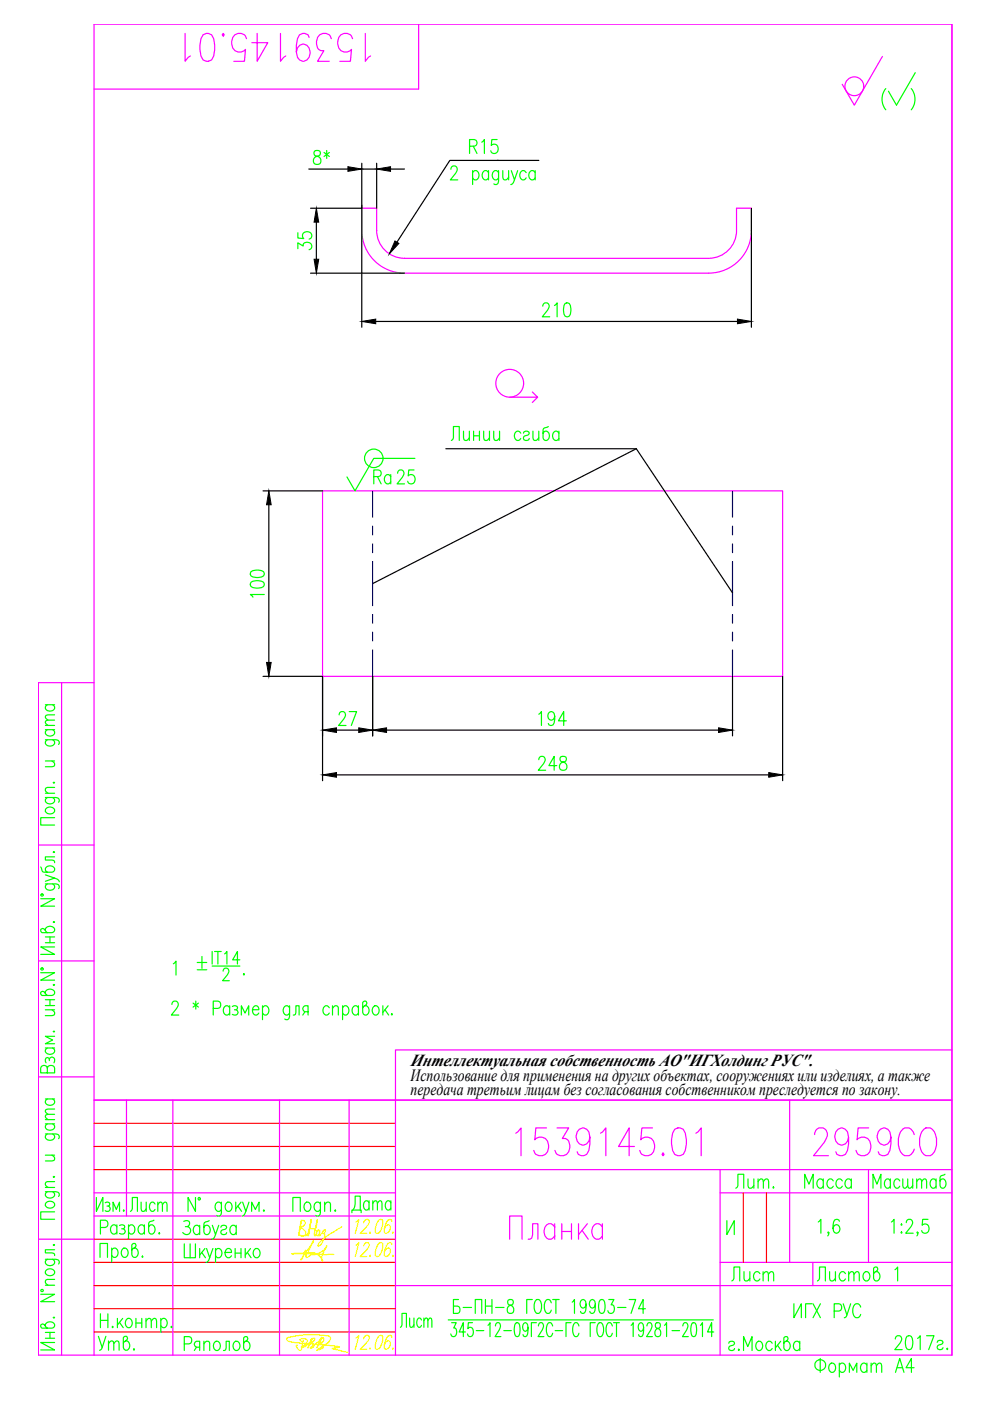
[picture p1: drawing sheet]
<svg xmlns="http://www.w3.org/2000/svg" width="210mm" height="297mm" viewBox="0 0 210 297" stroke-linecap="round" stroke-linejoin="round" font-family="sans-serif">
<g fill="none" stroke="#f0f" stroke-width=".25">
<path d="M88.8 5.1v13.8h-68.9M187.1 12l-6 10.3-2.5-4.4M201.8 5.1v282.2M85.8 57.9h64.5M85.8 57.9a9.1 9.1 0 0 1-9.1-9v-4.7h3.2v4.7a5.9 5.9 0 0 0 5.9 5.9h64.5a5.9 5.9 0 0 0 5.9-5.9v-4.7h3.1v4.7a9 9 0 0 1-9 9M112.9 83.1l1.1 1.1h-5.9M114 84.2l-1.1 1.1M68.4 104.1h97.5v39.3h-97.5zM13.1 144.7v142.6M19.9 144.7h-11.8v142.6h193.7M8.1 179.2h11.8M8.1 203.7h11.8"/>
<path d="M8.1 228.3h11.8M19.9 233.2h181.9M26.8 233.2v24.6M36.7 233.2v54.1M59.3 233.2v54.1M74 233.2v54.1M167.4 233.2v34.4M201.8 222.6h-117.9v64.7M19.9 257.8h64M19.9 252.9h64M83.9 248h117.9M152.7 252.9h49.1"/>
<path d="M152.7 248v39.3M184.1 248v19.6M8.1 262.7h11.8M83.9 272.6h117.9M152.7 267.6h49.1M19.9 287.3v-282.2h181.9v282.2"/>
<circle cx="181.1" cy="18.3" r="2"/>
<circle cx="108.1" cy="81.3" r="2.95"/>
</g>
<g fill="none" stroke="#00f" stroke-width=".25">
<path d="M79 104.1v5.6M79 111.6v1.8M79 115.3v1.9M79 119v9.4M155.3 104.1v5.6M155.3 111.6v1.8M155.3 115.3v1.9M155.3 119v9.4M79 130.3v1.9M79 134v1.9M79 137.8v5.6M155.3 130.3v1.9"/>
<path d="M155.3 134v1.9M155.3 137.8v5.6"/>
</g>
<g fill="none" stroke="#000" stroke-width=".25">
<path d="M65.5 35.8h8.3M76.7 34.6v34.8M76.7 35.8h3.2M79.9 34.6v9.6M82.8 35.8h3M105.4 34h8.8M105.6 34h-10.2l-11.2 17.3M65.8 44.2h10.9M65.8 57.9h20M159.3 44.2v25.2M79.7 68.2h76.7M94.5 95.1h40.4l20.4 30.6"/>
<path d="M134.9 95.1l-55.9 28.6M55.8 104.1h12.6M57 107v33.4M55.8 143.4h12.6v22.1M79 143.4v12.6M82 154.8h70.4M155.3 143.4v12.6M165.9 143.4v22.1M71.3 164.3h91.7"/>
</g>
<g fill="#000" stroke="#000" stroke-width=".21">
<path d="M73.8 35.3l2.9 .5-2.9 .5zM79.9 35.8l2.9-.5v1zM67.1 44.2l.5 2.9h-1zM66.6 55h1l-.5 2.9zM83.7 51.1l.9 .5-2.1 2.2zM76.7 68.2l3-.5v.9zM156.4 67.7l2.9 .5-2.9 .4zM57 104.1l.5 2.9h-1zM56.5 140.4h1l-.5 3zM76.1 154.3l2.9 .5-2.9 .5zM79 154.8l3-.5v1zM152.4 154.3l2.9 .5-2.9 .5z"/>
<path d="M68.4 164.3l2.9-.5v1zM163 163.8l2.9 .5-2.9 .5z"/>
</g>
<g fill="none" stroke="#0f0" stroke-width=".25">
<path d="M95.6 35.9l.2-.6 .7-.1a.93 .93 0 0 1 .1 1.5l-1.1 1.4h1.6M99.6 31h1a.72 .72 0 0 0 .5-.7 .72 .72 0 0 0-.5-.7h-1v2.9M100.2 36.6a.65 .65 0 0 1 .6-.5 .65 .65 0 0 1 .6 .5 .98 .98 0 0 1-.7 1.5l-.5-.4M100.2 36.2v2.9M100.3 31l.8 1.5M102.1 30.1l.6-.5v2.9M103.6 36.6l-.5-.4a.99 .99 0 0 0-.9 1 .99 .99 0 0 0 .9 .9l.5-.4M103.6 36.2v1.9M105.4 29.6h-1.1l-.1 1.2a.86 .86 0 0 1 1-.1 .86 .86 0 0 1 .4 1 .8 .8 0 0 1-.6 .8 .8 .8 0 0 1-.9-.5M105.7 36.6l-.4-.4a.99 .99 0 0 0-.9 1 .99 .99 0 0 0 .9 .9l.4-.4M105.7 36.2l-.1 2.6-.3 .3-.6-.1M106.6 36.2l.1 1.8 .6 .1 .5-.5"/>
<path d="M107.8 36.2v1.9M108.4 36.2l.7 1.9 .7-1.9M109.1 38.1l-.5 .9-.3 .1M111.6 36.6l-.5-.4a.99 .99 0 0 0-.9 1 .99 .99 0 0 0 .9 .9l.5-.4M113.5 36.6l-.5-.4a.99 .99 0 0 0-.9 1 .99 .99 0 0 0 .9 .9l.5-.4M113.5 36.2v1.9M87.8 99.6h-1.1l-.1 1.3a.96 .96 0 0 1 1.5 .5 .96 .96 0 0 1-1.1 1.2l-.3-.1-.3-.5M88 97.2h-8.8l-3.9 6.9-1.7-3M9.6 156.8l2.7 .1 .3 .4-.2 .5M9.6 154.7h2M9.6 153.8h2M9.6 149.4h2"/>
<path d="M10 156.8l-.2 .3a.79 .79 0 0 0 0 .9 .79 .79 0 0 0 .9 .2 .8 .8 0 0 0 .9-.9l-.4-.5M10 154.7a.66 .66 0 0 0-.4 .6 .66 .66 0 0 0 .4 .6 .89 .89 0 0 0 1.1 .1 .89 .89 0 0 0 .3-1.1l-.2-.2M10 149.4a.66 .66 0 0 0-.4 .6 .66 .66 0 0 0 .4 .7 .89 .89 0 0 0 1.1 0 .89 .89 0 0 0 .3-1.1l-.2-.2M11.6 152.7l-1.8 .1-.2 .4 .6 .6M11.6 151.6l-1.8 .1-.2 .4 .6 .6M9.6 169.1l2.7 .1a.57 .57 0 0 1 .1 .9M9.6 168.2h2M9.6 161.3h2M9.8 171.4a1.04 1.04 0 0 1 1.1-.3 1.04 1.04 0 0 1 .7 .9 1.04 1.04 0 0 1-1.1 .6 1.04 1.04 0 0 1-.9-.9zM10 169.1l-.1 .1a.61 .61 0 0 0-.3 .6 .61 .61 0 0 0 .4 .5 .98 .98 0 0 0 1.6-.8l-.4-.4M11 161.3l.6 .6-.2 .6-1.8 .1M11.3 165.9l.1-.1 .2 .1z"/>
<path d="M11.6 173.4h-3v1.5h3M11.6 166.9l-1.8 .2-.2 .5 .6 .6M8.6 190.5h3l-3 1.6h3M8.6 183.8l.4 1 2 .1a.64 .64 0 0 0 .6-.5 .64 .64 0 0 0-.4-.7 .89 .89 0 0 0-1.1-.1 .89 .89 0 0 0-.3 1.1l.2 .2M8.7 189.6h.4v.3h-.4zM9.6 197.3a.98 .98 0 0 1 1-.9 .98 .98 0 0 1 1 .9l-.6 .4h-2.1l-.3-.3v-.3l.4-.3 .3 .2 .7 .7M9.6 187.4l2.7 .1 .3 .4-.2 .5M9.6 185.5l2 .7-2 .6M9.6 198.6h2M9.6 199.9h2M10 187.4l-.2 .2a.79 .79 0 0 0 0 .9 .79 .79 0 0 0 .9 .3 .8 .8 0 0 0 .9-.9l-.4-.5M10.6 198.6v1.3"/>
<path d="M11.3 195.5h.3l-.2 .1zM11.3 180.7l.1-.2 .2 .2zM11.6 186.2l.5 .2 .5 .6M11.6 181.7h-2v.6l1.8 .2 .2 .4M8.6 206.2h3l-3 1.6h3M8.7 205.3h.4v.3h-.4zM9.6 210.6a.99 .99 0 0 1 1-.9 .99 .99 0 0 1 1 .9l-.6 .5h-2.1l-.3-.4v-.3l.4-.2 .3 .1 .7 .8M9.6 214.1h2M9.6 212h2M9.6 213.2h2M10.6 212v1.2M11 214.1l.6 .6-.2 .5-1.8 .1"/>
<path d="M11.3 218.7h.3l-.2 .1zM11.3 208.8h.3l-.2 .1zM11.6 200.8h-3l3 1.5h-3M11.6 219.7h-2l1.6 .8-1.6 .8h2M36.4 213l.3-.6 .6-.1a.92 .92 0 0 1 .2 1.5l-1.2 1.4h1.6M36.8 204.3l.5-.5v2.9M40.9 212.7l1.2 .8M41.5 212.3v1.6M41.8 204.1h2M41.8 205.6h2M42.1 212.7l-1.2 .8M42.8 202.8v2.5"/>
<path d="M45 204.8h5.9M45 201.7v2.7M45.2 213.8h1a.8 .8 0 0 0 .6-.8 .8 .8 0 0 0-.6-.7h-1v2.9M45.5 201.7h1.4M46.2 201.7v2.7M47.3 205.9l.1-.4 .3-.2 .6 .1a.87 .87 0 0 1-.1 1.3l-1 1.2h1.4M47.6 202.2l.5-.5v2.7M48.7 213.7l-.5-.5a.99 .99 0 0 0-.9 1 .99 .99 0 0 0 .9 1l.5-.4M48.7 213.2v2M49.3 213.4a.7 .7 0 0 1 1.1 .3l-.1 .2-.6 .2M50 214.1a.57 .57 0 0 1 .5 .5 .57 .57 0 0 1-.5 .6l-.7-.1M50.9 203.5h-1.6l1-1.8v2.7"/>
<path d="M51.2 215.2v-2l.8 1.6 .7-1.6v2M51.7 206.4l.1 .2-.1 .1zM53.5 214.1h1.4a.65 .65 0 0 0-.4-.8 .65 .65 0 0 0-.9 .4 .98 .98 0 0 0 .8 1.5l.5-.4M55.7 213.7l.4-.5a.99 .99 0 0 1 .9 1 .99 .99 0 0 1-.9 1l-.4-.4M55.7 213.2v3M61.4 213.7l-.1-.2a.56 .56 0 0 0-.9-.1 1.04 1.04 0 0 0-.3 1.1 1.04 1.04 0 0 0 .8 .7l.5-.4M61.4 213.2l-.1 2.7a.57 .57 0 0 1-.9 .2M62.2 215.2l.4-.1 .1-1.9h.7v2M64.7 214.5l-.5 .7M65.3 214.5l-.9-.1a.66 .66 0 0 1 .3-1.2h.6v2M69.8 213.7l-.4-.5a.99 .99 0 0 0-.9 1 .99 .99 0 0 0 .9 1l.4-.4M70.5 213.8l.6-.6 .5 .2 .1 1.8"/>
<path d="M70.5 213.2v2M72.6 213.7l.5-.5a.99 .99 0 0 1 .9 1 .99 .99 0 0 1-.9 1l-.5-.4M72.6 213.2v3M76 213.7l-.4-.5a.99 .99 0 0 0-1 1 .99 .99 0 0 0 1 1l.4-.4M76 213.2v2M77.4 213.2a.99 .99 0 0 1 .9 1 .99 .99 0 0 1-.9 1l-.5-.6v-2.1l.3-.2h.4l.2 .4-.1 .3-.8 .7M79.3 213.4l.2-.2a.99 .99 0 0 1 .9 1 .99 .99 0 0 1-.9 1 1.15 1.15 0 0 1-.2-1.8zM81.2 213.2v2M81.6 214.1l.8 1.1M82.3 213.2l-1.1 1.4M83.1 214.9l.1 .2-.1 .1-.1-.1zM9.6 222.2h2"/>
<path d="M9.6 238.3h2M9.6 237.4h2M9.6 233h2M10 238.3a.66 .66 0 0 0-.4 .6 .66 .66 0 0 0 .4 .6 .89 .89 0 0 0 1.1 .1 .89 .89 0 0 0 .3-1.1l-.2-.2M10 233a.66 .66 0 0 0-.4 .6 .66 .66 0 0 0 .4 .6 .89 .89 0 0 0 1.1 .1 .89 .89 0 0 0 .3-1.1l-.2-.2M10 226.5a.72 .72 0 0 0-.7-.6 .72 .72 0 0 0-.7 .6v1h3v-1a.8 .8 0 0 0-.8-.6 .8 .8 0 0 0-.8 .6v1M10 222.2l-.4 .4a.99 .99 0 0 0 1 .9 .99 .99 0 0 0 1-.9l-.4-.4M10.5 224.6a.57 .57 0 0 1 .5-.5 .57 .57 0 0 1 .6 .5l-.2 .7M10.5 224.9l-.2-.6-.3-.1a.7 .7 0 0 0-.2 1.1M11.6 236.3l-1.8 .1-.2 .4 .6 .6M11.6 235.1l-1.8 .1-.2 .5 .6 .6M9.6 252.7l2.7 .1a.57 .57 0 0 1 .1 .9"/>
<path d="M9.6 240.4l2.7 .1 .3 .4-.2 .5M9.6 251.8h2M9.6 244.9h2M9.8 255a1.04 1.04 0 0 1 1.1-.3 1.04 1.04 0 0 1 .7 .9 1.04 1.04 0 0 1-1.1 .5 1.04 1.04 0 0 1-.9-.9zM10 252.7l-.1 .1a.61 .61 0 0 0-.3 .6 .61 .61 0 0 0 .4 .5 .98 .98 0 0 0 1.6-.8l-.4-.4M10 240.4l-.2 .2a.79 .79 0 0 0 0 1 .79 .79 0 0 0 .9 .2 .8 .8 0 0 0 .9-.9l-.4-.5M11 244.9l.6 .6-.2 .5-1.8 .1M11.3 249.5l.1-.1 .2 .1zM11.6 256.9h-3v1.6h3M11.6 250.5l-1.8 .1-.2 .6 .6 .6M20.4 253.9v2.9l1.4-2.9v2.9M22.3 255a.59 .59 0 0 1 1 .3l-.1 .3-.5 .1"/>
<path d="M23 255.7a.6 .6 0 0 1 .4 .6 .6 .6 0 0 1-.4 .5l-.7-.1M24 256.8v-1.9l.7 1.5 .6-1.5v1.9M24.8 259.7v1.9M27.3 259.7v2.9M30.6 259.7v1.9M32.6 258.7l-1 .4-.1 2a.64 .64 0 0 0 .6 .6 .64 .64 0 0 0 .7-.5 .89 .89 0 0 0 0-1.1 .89 .89 0 0 0-1.1-.3l-.2 .3M39 258.9l.7-.1a.61 .61 0 0 1 .4 1l-.4 .3a.88 .88 0 0 1 .5 1.4 .88 .88 0 0 1-1.5-.2M41.4 253.9v2.9l-1.5-2.9v2.9M42.1 254h.3v.4h-.3zM42.3 259.8v2M44.4 258.8l-1.1 .4-.1 2a.63 .63 0 0 0 .6 .6 .63 .63 0 0 0 .7-.5 .89 .89 0 0 0 0-1.1 .89 .89 0 0 0-1-.3l-.3 .3M45 259.8l.7 2 .7-2"/>
<path d="M46.9 255.3l-.2-.3a.79 .79 0 0 0-.9 .1 .79 .79 0 0 0-.2 .9 .8 .8 0 0 0 .9 .8l.4-.4M46.9 254.9l-.1 2.6-.3 .3-.6-.1M48.1 255a.63 .63 0 0 1 1 .3 .98 .98 0 0 1-.8 1.5 1.16 1.16 0 0 1-.2-1.8zM50 254.9v1.9M50.1 259.8v2M50.4 255.7l.8 1.1M51.1 254.9l-1.1 1.4M51.4 254.9l.7 1.9 .7-1.9M52.1 256.8l-.4 .9-.4 .1M53.4 256.8v-1.9l.7 1.5 .8-1.5v1.9M55.9 256.6v.2l-.1-.1zM62.1 256.8v-2.9h1.6v2.9"/>
<path d="M64.8 255a.62 .62 0 0 1 1 .3 .98 .98 0 0 1-.8 1.5 1.15 1.15 0 0 1-.2-1.8zM67.9 255.3l-.2-.3a.79 .79 0 0 0-.9 .1 .79 .79 0 0 0-.2 .9 .8 .8 0 0 0 .9 .8l.4-.4M67.9 254.9l-.1 2.6-.3 .3-.6-.1M68.8 255.4l.6-.5 .6 .1 .1 1.8M68.8 254.9v1.9M154.1 258.8v3l1.6-3v3M173.5 259.1l.5-.6v3M178 258.9l-.1-.2-.6-.2a1.6 1.6 0 0 0-.7 2l.1 .5a.66 .66 0 0 0 .7 .5 .66 .66 0 0 0 .6-.5 .84 .84 0 0 0-.1-1 .84 .84 0 0 0-.9-.2l-.4 .7M189 259.1l.6-.6v3M191.1 259.5l.2 .1-.2 .2-.1-.2zM192.2 259.2l.2-.5 .7-.2a.92 .92 0 0 1 .1 1.6l-1.2 1.4h1.6M196.8 258.5h-1.2l-.1 1.3a.86 .86 0 0 1 1.1-.2 .86 .86 0 0 1 .4 1 .8 .8 0 0 1-.7 .9 .8 .8 0 0 1-.9-.6"/>
<path d="M8.6 274.4h3l-3 1.6h3M8.7 273.5h.4v.3h-.4zM9.6 267l2.7 .1 .3 .3-.2 .6M9.6 272.5h2M9.8 269.4a1.04 1.04 0 0 1 1.1-.4 1.04 1.04 0 0 1 .7 .9 1.04 1.04 0 0 1-1.1 .6 1.04 1.04 0 0 1-.9-.9zM10 267l-.2 .2a.79 .79 0 0 0 0 .9 .79 .79 0 0 0 .9 .2 .8 .8 0 0 0 .9-.9l-.4-.4M11.3 279.4l.1-.2 .2 .2zM11.3 264h.3l-.2 .1zM11.6 271.3l-1.8 .1-.2 .5 .6 .6M11.6 265h-2v.6l1.8 .2 .2 .4M21.2 266.6v-3h1.6v3M21.3 260.3h1a.8 .8 0 0 0 .6-.8 .8 .8 0 0 0-.6-.8h-1v2.9"/>
<path d="M21.3 278.5v3M21.3 279.9h1.6M22.9 278.5v3M23.7 265l.4-.4a.99 .99 0 0 1 .9 1 .99 .99 0 0 1-.9 1l-.4-.4M23.7 264.6v3M24.8 260.1a.66 .66 0 0 0-.6-.4 .66 .66 0 0 0-.7 .4 .89 .89 0 0 0 0 1.1 .89 .89 0 0 0 1.1 .3l.2-.3M24.9 279.5v2M26 279.5l-1.1 1.4M26 264.8l.3-.2a.99 .99 0 0 1 .9 1 .99 .99 0 0 1-.9 1 1.15 1.15 0 0 1-.3-1.8zM26.1 260.5a.58 .58 0 0 1 .5 .6 .58 .58 0 0 1-.5 .5l-.8-.1M26.9 279.7l.2-.2a.99 .99 0 0 1 .9 1 .99 .99 0 0 1-.9 1 1.15 1.15 0 0 1-.2-1.8zM27.3 260.1a.66 .66 0 0 1 .6-.4 .66 .66 0 0 1 .6 .4 .98 .98 0 0 1-.8 1.5l-.4-.4"/>
<path d="M28.4 264.6a.99 .99 0 0 1 .9 1 .99 .99 0 0 1-.9 1l-.4-.6v-2.1l.3-.3h.3l.3 .5-.2 .2-.7 .7M28.8 279.5v2M30.1 279.5v2M30.2 266.3v.3l-.1-.1zM30.6 260.1a.66 .66 0 0 0-.6-.4 .66 .66 0 0 0-.6 .4 .89 .89 0 0 0-.1 1.1 .89 .89 0 0 0 1.1 .3l.2-.3M31 279.5v2M33.8 261.4v.2l-.1-.1zM34.1 279.9l.5-.4a.99 .99 0 0 1 .9 1 .99 .99 0 0 1-.9 1l-.5-.4M34.1 279.5v3M39.1 263.7v3h2.3v-3M39.3 260.1h.4M40.3 263.7v3"/>
<path d="M42.3 260.2l-.4-.4a.99 .99 0 0 0-.9 1 .99 .99 0 0 0 .9 1l.4-.5M42.3 264.7v2M42.8 265.5l.8 1.2M43.5 264.7l-1.2 1.4M43.8 264.7l.7 2 .6-2M44.5 266.7l-.5 .8-.3 .1M45.7 261.8l-.2 .5-.6 .4M45.7 265.1a.66 .66 0 0 1 .6-.4 .66 .66 0 0 1 .6 .4 .98 .98 0 0 1-.7 1.6l-.5-.4M45.7 264.7v2.9M46.8 260.2a.65 .65 0 0 1 .6-.4 .65 .65 0 0 1 .7 .4l-.4 .4-.5 .2a.54 .54 0 0 0-.3 .8 .71 .71 0 0 0 1.2-.3M47.7 265.5h1.4a.66 .66 0 0 0-.4-.8 .66 .66 0 0 0-.9 .4 .98 .98 0 0 0 .8 1.6l.5-.4M49.9 265.7h1.2"/>
<path d="M49.9 264.7v2M50.1 260.2l-.5-.4a.99 .99 0 0 0-.9 1 .99 .99 0 0 0 .9 1l.5-.5M51.1 264.7v2M52 264.7v2M52.4 265.5l.8 1.2M53.1 264.7l-1.1 1.4M54 264.8a.62 .62 0 0 1 1 .3 .98 .98 0 0 1-.8 1.6 1.15 1.15 0 0 1-.2-1.9zM86.8 279.4l.1 1.9 .4 .1 .5-.5M87.8 279.4v2M89.4 279.9l-.4-.5h-.2a1.34 1.34 0 0 0 0 2h.2l.4-.4M89.9 279.4v2M95 279.8h56.2"/>
<path d="M97.2 275.5h-1.1v3h.9a.84 .84 0 0 0 .5-.8 .84 .84 0 0 0-.5-.8h-.9M98.2 277.2h1.8M100.8 278.5v-3h1.3v3M102.9 275.5v3M102.9 276.9h1.4M104.3 275.5v3M105.1 277.2h1.8M107.7 275.7a.73 .73 0 0 0 .6 1.1 .84 .84 0 0 1 .6 1.1 .84 .84 0 0 1-1.2 .4 1.05 1.05 0 0 1 .8-1.7 .62 .62 0 0 0 .3-.5 .62 .62 0 0 0-.4-.6zM112.9 275.5h-1.2v3M113.6 275.7l.2-.2a.91 .91 0 0 1 1 1.1 1.91 1.91 0 0 1-.6 1.9 .91 .91 0 0 1-.9-1.2 2.21 2.21 0 0 1 .3-1.6zM116.9 276.2a.69 .69 0 0 0-.7-.7 .69 .69 0 0 0-.7 .7 1.98 1.98 0 0 0 .5 2.3 .73 .73 0 0 0 .9-.7M117.2 275.5h1.4"/>
<path d="M117.9 275.5v3M121.3 276.1l.5-.6v3M124.3 276.5l-.1 .4-.5 .4a.94 .94 0 0 1-.7-.9 .94 .94 0 0 1 .7-.9l.3 .2a2.78 2.78 0 0 1 0 2.6l-.5 .2-.3-.2-.1-.3M126.2 276.5l-.1 .4-.5 .4a.95 .95 0 0 1-.7-.9 .95 .95 0 0 1 .7-.9l.3 .2a2.78 2.78 0 0 1 0 2.6l-.5 .2-.3-.2v-.3M127.2 275.7l.5-.2a1.49 1.49 0 0 1 .6 1.7l-.3 1.1-.5 .2a1.49 1.49 0 0 1-.6-1.7zM129.1 275.5h1.1l-.6 1.1h.3a1.01 1.01 0 0 1 .3 1.1 1.01 1.01 0 0 1-.8 .8l-.3-.2-.2-.4M130.9 277.2h1.8M133.4 275.5h1.4l-1 3M136.8 277.5h-1.4l1-2v3M175.7 261.3l-.1 .2v-.3a.61 .61 0 0 1-.1 .8M189.8 269.2l.5-.6v3M191.1 261.2l.2 .1-.2 .2-.1-.2z"/>
<path d="M194.6 261.3l-.1 .2-.1-.2 .1-.1a.63 .63 0 0 1-.1 .8M9.6 281.2a.98 .98 0 0 1 1-1 .98 .98 0 0 1 1 1l-.6 .4h-2.1l-.3-.3v-.4l.4-.2 .3 .1 .7 .8M9.6 282.5h2M9.6 283.7h2M10.6 282.5v1.2M11.6 284.6h-3l3 1.6h-3M25.3 280.4l.8 1.1M31 280.1l.5-.6 .5 .2 .1 1.8M32.1 280.1l.5-.6 .5 .2 .1 1.8M84.9 281.4l.3-.5v-2.4h1v2.9M89.9 280l.4-.6 .3 .2 .1 1.8M90.7 280l.4-.6 .4 .2 .1 1.8"/>
<path d="M95.8 280.4h.9l-.5 1.2h.3a1.16 1.16 0 0 1-.2 1.8 .57 .57 0 0 1-.7-.6M98.7 282.4h-1.3l.8-2v3M100.2 280.4h-.9l-.1 1.3a.56 .56 0 0 1 .9-.1 1.26 1.26 0 0 1-.3 1.8 .57 .57 0 0 1-.7-.6M101 282.1h1.6M103.5 281l.4-.6v3M105.1 281.1v-.4l.3-.3h.4l.2 .3a1.3 1.3 0 0 1-.2 1.3l-.8 1.4h1.2M106.8 282.1h1.6M109.3 280.6l.4-.2a1.57 1.57 0 0 1 .6 1.7l-.3 1.1-.4 .2a1.6 1.6 0 0 1-.6-1.7zM112 281.4l-.1 .4-.5 .5a.99 .99 0 0 1-.6-1 .99 .99 0 0 1 .6-.9l.3 .2a3.1 3.1 0 0 1 0 2.6l-.5 .2-.2-.2-.1-.2M113.7 280.4h-1v3M114.2 281.1l.3-.7h.4l.2 .3a1.26 1.26 0 0 1-.1 1.3l-.9 1.4h1.2M117.2 281.1l-.5-.7a.97 .97 0 0 0-.9 1.2l.1 1.1a.62 .62 0 0 0 .3 .6 .62 .62 0 0 0 .7-.1l.3-.5"/>
<path d="M117.7 282.1h1.6M121.1 280.4h-1.1v3M122.7 281.1v-.2a.6 .6 0 0 0-.7-.5 2.23 2.23 0 0 0 0 3 .69 .69 0 0 0 .7-.7M126.2 280.4h-1.1v3M126.9 280.6l.2-.2a.69 .69 0 0 1 .8 .7v1.6a.62 .62 0 0 1-.3 .6 .62 .62 0 0 1-.7-.1l-.3-.9a2.41 2.41 0 0 1 .3-1.7zM129.8 281.1l-.1-.2a.6 .6 0 0 0-.7-.5 2.23 2.23 0 0 0 0 3 .69 .69 0 0 0 .8-.7M130.1 280.4h1.2M130.7 280.4v3M133.8 281l.4-.6v3M136.5 281.4l-.1 .4-.5 .5a.99 .99 0 0 1-.6-1 .99 .99 0 0 1 .6-.9l.3 .2a3.1 3.1 0 0 1 0 2.6l-.4 .2-.3-.2-.1-.2M137.2 281.1l.3-.7h.4l.2 .3a1.26 1.26 0 0 1-.1 1.3l-.9 1.4h1.2M139 280.6a.76 .76 0 0 0 .6 1.1 .86 .86 0 0 1 .5 1 .86 .86 0 0 1-.8 .7 1 1 0 0 1-.4-1.1 1 1 0 0 1 .8-.7 .61 .61 0 0 0 .2-.9 .61 .61 0 0 0-.9-.1z"/>
<path d="M140.9 281l.4-.6v3M142.5 282.1h1.6M144.8 281.1l.3-.7h.4l.3 .3a1.26 1.26 0 0 1-.2 1.3l-.9 1.4h1.2M146.7 280.6l.5-.2a1.57 1.57 0 0 1 .5 1.7l-.3 1.1-.4 .2a1.63 1.63 0 0 1-.5-1.7zM148.5 281l.4-.6v3M151.3 282.4h-1.3l.9-2v3M154.5 284.8a.65 .65 0 0 1 .6-.5 .65 .65 0 0 1 .6 .5l-.3 .4-.6 .2a.53 .53 0 0 0-.2 .8 .7 .7 0 0 0 1.1-.3M156.6 286.1l.2 .1-.2 .1-.1-.1zM157.6 286.3v-2.9l.9 2.1 .9-2.1v2.9M160.6 284.5l.2-.1a.99 .99 0 0 1 .9 1 .99 .99 0 0 1-.9 .9 1.16 1.16 0 0 1-.2-1.8zM163.7 284.8a.65 .65 0 0 0-.6-.5 .65 .65 0 0 0-.6 .5 .98 .98 0 0 0 .8 1.5l.4-.4M164.4 284.4v1.9"/>
<path d="M164.8 285.2l.8 1.1M165.5 284.4l-1.1 1.4M166.6 284.4a.99 .99 0 0 1 1 1 .99 .99 0 0 1-1 .9l-.4-.5v-2.1l.3-.3h.4l.2 .4-.1 .3-.8 .7M169.6 284.8a.65 .65 0 0 0-.7-.5 .65 .65 0 0 0-.6 .5 .98 .98 0 0 0 .8 1.5l.5-.4M169.6 284.4v1.9M173.9 288v3M176 289.1a.79 .79 0 0 1 1 .1 .79 .79 0 0 1 .2 .9 .8 .8 0 0 1-.9 .9 1.15 1.15 0 0 1-.3-1.9zM178 289.4a.65 .65 0 0 1 .6-.4 .65 .65 0 0 1 .6 .4 .98 .98 0 0 1-.8 1.6l-.4-.4M178 289v2.9M180.1 291v-2l.8 1.6 .8-1.6v2M183.8 289.4a.66 .66 0 0 0-.6-.4 .66 .66 0 0 0-.6 .4 .89 .89 0 0 0-.1 1.1 .89 .89 0 0 0 1.1 .3l.2-.2M183.8 289v2"/>
<path d="M184.7 289.6l.6-.6 .4 .1 .1 1.9M184.7 289v2M185.8 289.6l.6-.6 .4 .1 .1 1.9M189.8 283.9l.3-.6 .6-.1a.91 .91 0 0 1 .1 1.5l-1.1 1.4h1.6M189.9 291l.9-3 .9 3M190.2 290h1.1M192.3 283.3l.6-.1a1.44 1.44 0 0 1 .6 1.7l-.3 1.1-.6 .1a1.44 1.44 0 0 1-.6-1.6zM193.8 290h-1.7l1.1-2v3M194.5 283.8l.6-.6v2.9M196.5 283.2h1.5l-1.1 2.9M198.7 284.6a.65 .65 0 0 1 .6-.4 .65 .65 0 0 1 .6 .4l-.1 .3-.8 .3a.53 .53 0 0 0-.2 .8 .7 .7 0 0 0 1.1-.3M200.8 285.9l.2 .1-.2 .1-.1-.1z"/>
<circle cx="79.3" cy="97.2" r="1.96"/>
<circle cx="173.9" cy="289.4" r="1.15"/>
</g>
<path d="M19.9 238.2h64M19.9 243.1h64M19.9 248h64M157.6 252.9v14.7M162.5 252.9v14.7M19.9 262.7h64M19.9 267.6h64M19.9 272.6h64M19.9 277.5h64M19.9 282.4h64" fill="none" stroke="#f00" stroke-width=".25"/>
<g fill="none" stroke="#ff0" stroke-width=".25">
<path d="M63.9 258.7l-.6 3.2 .3-1.6a1.82 1.82 0 0 1 .4-1.5 .57 .57 0 0 1 .7 .4 .57 .57 0 0 1-.3 .7l-.7 .4a1.28 1.28 0 0 1 1 1.5l-.6 .2-.7-.2a2.11 2.11 0 0 0 1.8 0l.8-3.3-.6 3.6 .3-1.6a1.02 1.02 0 0 0 1.3-.2l.2-1.7-.5 2.8v.6l.2-.1 .2-.5v.2a.29 .29 0 0 0 .1 .4 .29 .29 0 0 0 .4-.1l.1-.4a.41 .41 0 0 0 .1-.5 .41 .41 0 0 0-.5-.1l-.2 .5a.38 .38 0 0 1 .3-.6 .38 .38 0 0 1 .4 .6l-.1 .6 .6-.6a.58 .58 0 0 1 .7-.6l-.1 .5-.5 .4 .3-.2a2.42 2.42 0 0 1-.7 2.4l-.6 .3 .3-.7 1.2-1.1 3.6-2.3M75.5 259.1l.6-.6-.8 3M77.1 259.2v-.1a.62 .62 0 0 1 .5-.5 .62 .62 0 0 1 .7 .2 1.41 1.41 0 0 1-.6 1.3l-1.3 1.4h1.3M80.3 258.7l.4-.2 .4 .2a3.4 3.4 0 0 1-.7 2.7l-.5 .1a1.27 1.27 0 0 1-.2-1.7zM83.1 259l-.1-.3-.4-.2a2.27 2.27 0 0 0-1.1 2l-.1 .6 .4 .4a1.06 1.06 0 0 0 .9-.7 1.06 1.06 0 0 0-.3-1.1 1.04 1.04 0 0 0-.9 .8M65.4 265.3l1.1-2.2-.3 .6-2.4 3.5 .4-.5 .6-1.6 .1 .4v1.1a2.67 2.67 0 0 0 1.6-1l-.1 .5 .5-.1a3.4 3.4 0 0 0 2.4-1.9l-.7 1.5a1.44 1.44 0 0 0-.3 1.7l.1 .1a2.63 2.63 0 0 0-2.8-1.8l-3.8 .3 3.2-.1 1.7 .2h4.1M75.5 264l.6-.5-.8 2.9M77.1 264.2v-.2a.62 .62 0 0 1 .5-.5 .62 .62 0 0 1 .7 .2 1.44 1.44 0 0 1-.6 1.3l-1.3 1.4h1.3M78.5 261.2l-.1 .3 .1-.1M78.5 266.1l-.1 .3 .1-.1M80.3 263.6l.4-.1 .4 .1a3.4 3.4 0 0 1-.7 2.7l-.5 .1a1.27 1.27 0 0 1-.2-1.7zM83.1 263.9l-.1-.3-.4-.1a2.52 2.52 0 0 0-1.2 2.5l.4 .4a1.05 1.05 0 0 0 .9-.7 1.05 1.05 0 0 0-.3-1.1 1 1 0 0 0-.9 .8"/>
<path d="M83.3 261.2v.3l.1-.1M83.3 266.1v.3l.1-.1M63.9 284.4l-.3-.3a1.01 1.01 0 0 1 1.6 .2l-.5 .7-.8 .5 .1 .1a2.7 2.7 0 0 0 2-1.6l.1-.1-.8 1.9 .2-.6a1.92 1.92 0 0 1 1.1-1.5h.1a.71 .71 0 0 1-.7 .9l-.1 .1a.57 .57 0 0 1 .7 .6 .57 .57 0 0 1-.8 .4 6.5 6.5 0 0 0 2.4-2.2l-1 2.2 1-1.9a.29 .29 0 0 1 .4-.1 .29 .29 0 0 1 .1 .4l-.5 .5-.6 .2 .8 .4a.52 .52 0 0 1 .1 .6 .52 .52 0 0 1-.6 .2l-.7 .3 2.3-1.6 .4-.5a.65 .65 0 0 0 0-.8 .65 .65 0 0 0-.7-.2 19.3 19.3 0 0 0-8.3 .5 .49 .49 0 0 0 .5 .7l1.3 .3 9 .8 .3 .1-1.6 .4 3.4 .7M64.3 284.1l-.4 1.9a.42 .42 0 0 1-.4 .3 .42 .42 0 0 1-.4-.4l-.3-.5 .3-.2M75.5 283.7l.6-.6-.8 3M77.1 283.8v-.1a.62 .62 0 0 1 .5-.6 .62 .62 0 0 1 .7 .3 1.44 1.44 0 0 1-.6 1.3l-1.3 1.4h1.3M78.5 285.8l-.1 .3 .1-.2M80.3 283.3l.4-.2 .4 .2a3.4 3.4 0 0 1-.7 2.6l-.5 .2a1.27 1.27 0 0 1-.2-1.7zM83.1 283.6l-.1-.3-.4-.2a2.52 2.52 0 0 0-1.2 2.6l.4 .4a1.05 1.05 0 0 0 .9-.8 1.05 1.05 0 0 0-.3-1 1 1 0 0 0-.9 .8M83.3 285.8v.3l.1-.2"/>
</g>
<g font-size="10.1" fill="#f0f">
<text x="107.9" y="246.2">1539145.01</text>
<text x="171.1" y="246.2">2959СО</text>
</g>
<text font-size="9.7" fill="#f0f" x="38.1" y="14.1">1539145.01</text>
<text font-size="8.8" fill="#f0f" x="106.9" y="263.9">Планка</text>
<text font-size="7.9" fill="#0f0" x="185.9" y="24.3">( )</text>
<text font-size="7.1" fill="#0f0" x="73.4" y="258.2">Дата</text>
<g font-size="6.6" fill="#0f0">
<text x="70.6" y="155.2">27</text>
<text x="112.9" y="155.2">194</text>
<text x="154.9" y="253.3">Лит.</text>
<text x="169.3" y="253.3">Масса</text>
<text x="183.8" y="253.3">Масштаб</text>
<text x="26.5" y="258.2">Лист</text>
</g>
<g font-size="6.2" fill="#0f0">
<text x="65.3" y="36">8*</text>
<text x="67" y="54.3" transform="rotate(-90 67 54.3)">35</text>
<text x="113.6" y="68.4">210</text>
<text x="94.5" y="94.5">Линии сгиба</text>
<text x="78" y="103.7">Ra</text>
<text x="56.8" y="127.7" transform="rotate(-90 56.8 127.7)">100</text>
<text x="112.9" y="164.4">248</text>
<text x="153.8" y="272.7">Лист</text>
<text x="167.2" y="280.5">ИГХ РУС</text>
<text x="19.8" y="287.5">Утв.</text>
<text x="37.7" y="287.5">Ряполов</text>
</g>
<text font-size="6.2" fill="#f0f" x="172.2" y="272.7">Листов</text>
<g font-size="3.6">
<text x="87.1" y="226">Интеллектуальная собственность АО&quot;ИГХолдинг РУС&quot;.</text>
<text x="87.1" y="229.1">Использование для применения на других объектах, сооружениях или изделиях, а также</text>
<text x="87.1" y="232.2">передача третьим лицам без согласования собственником преследуется по закону.</text>
</g>
</svg>
